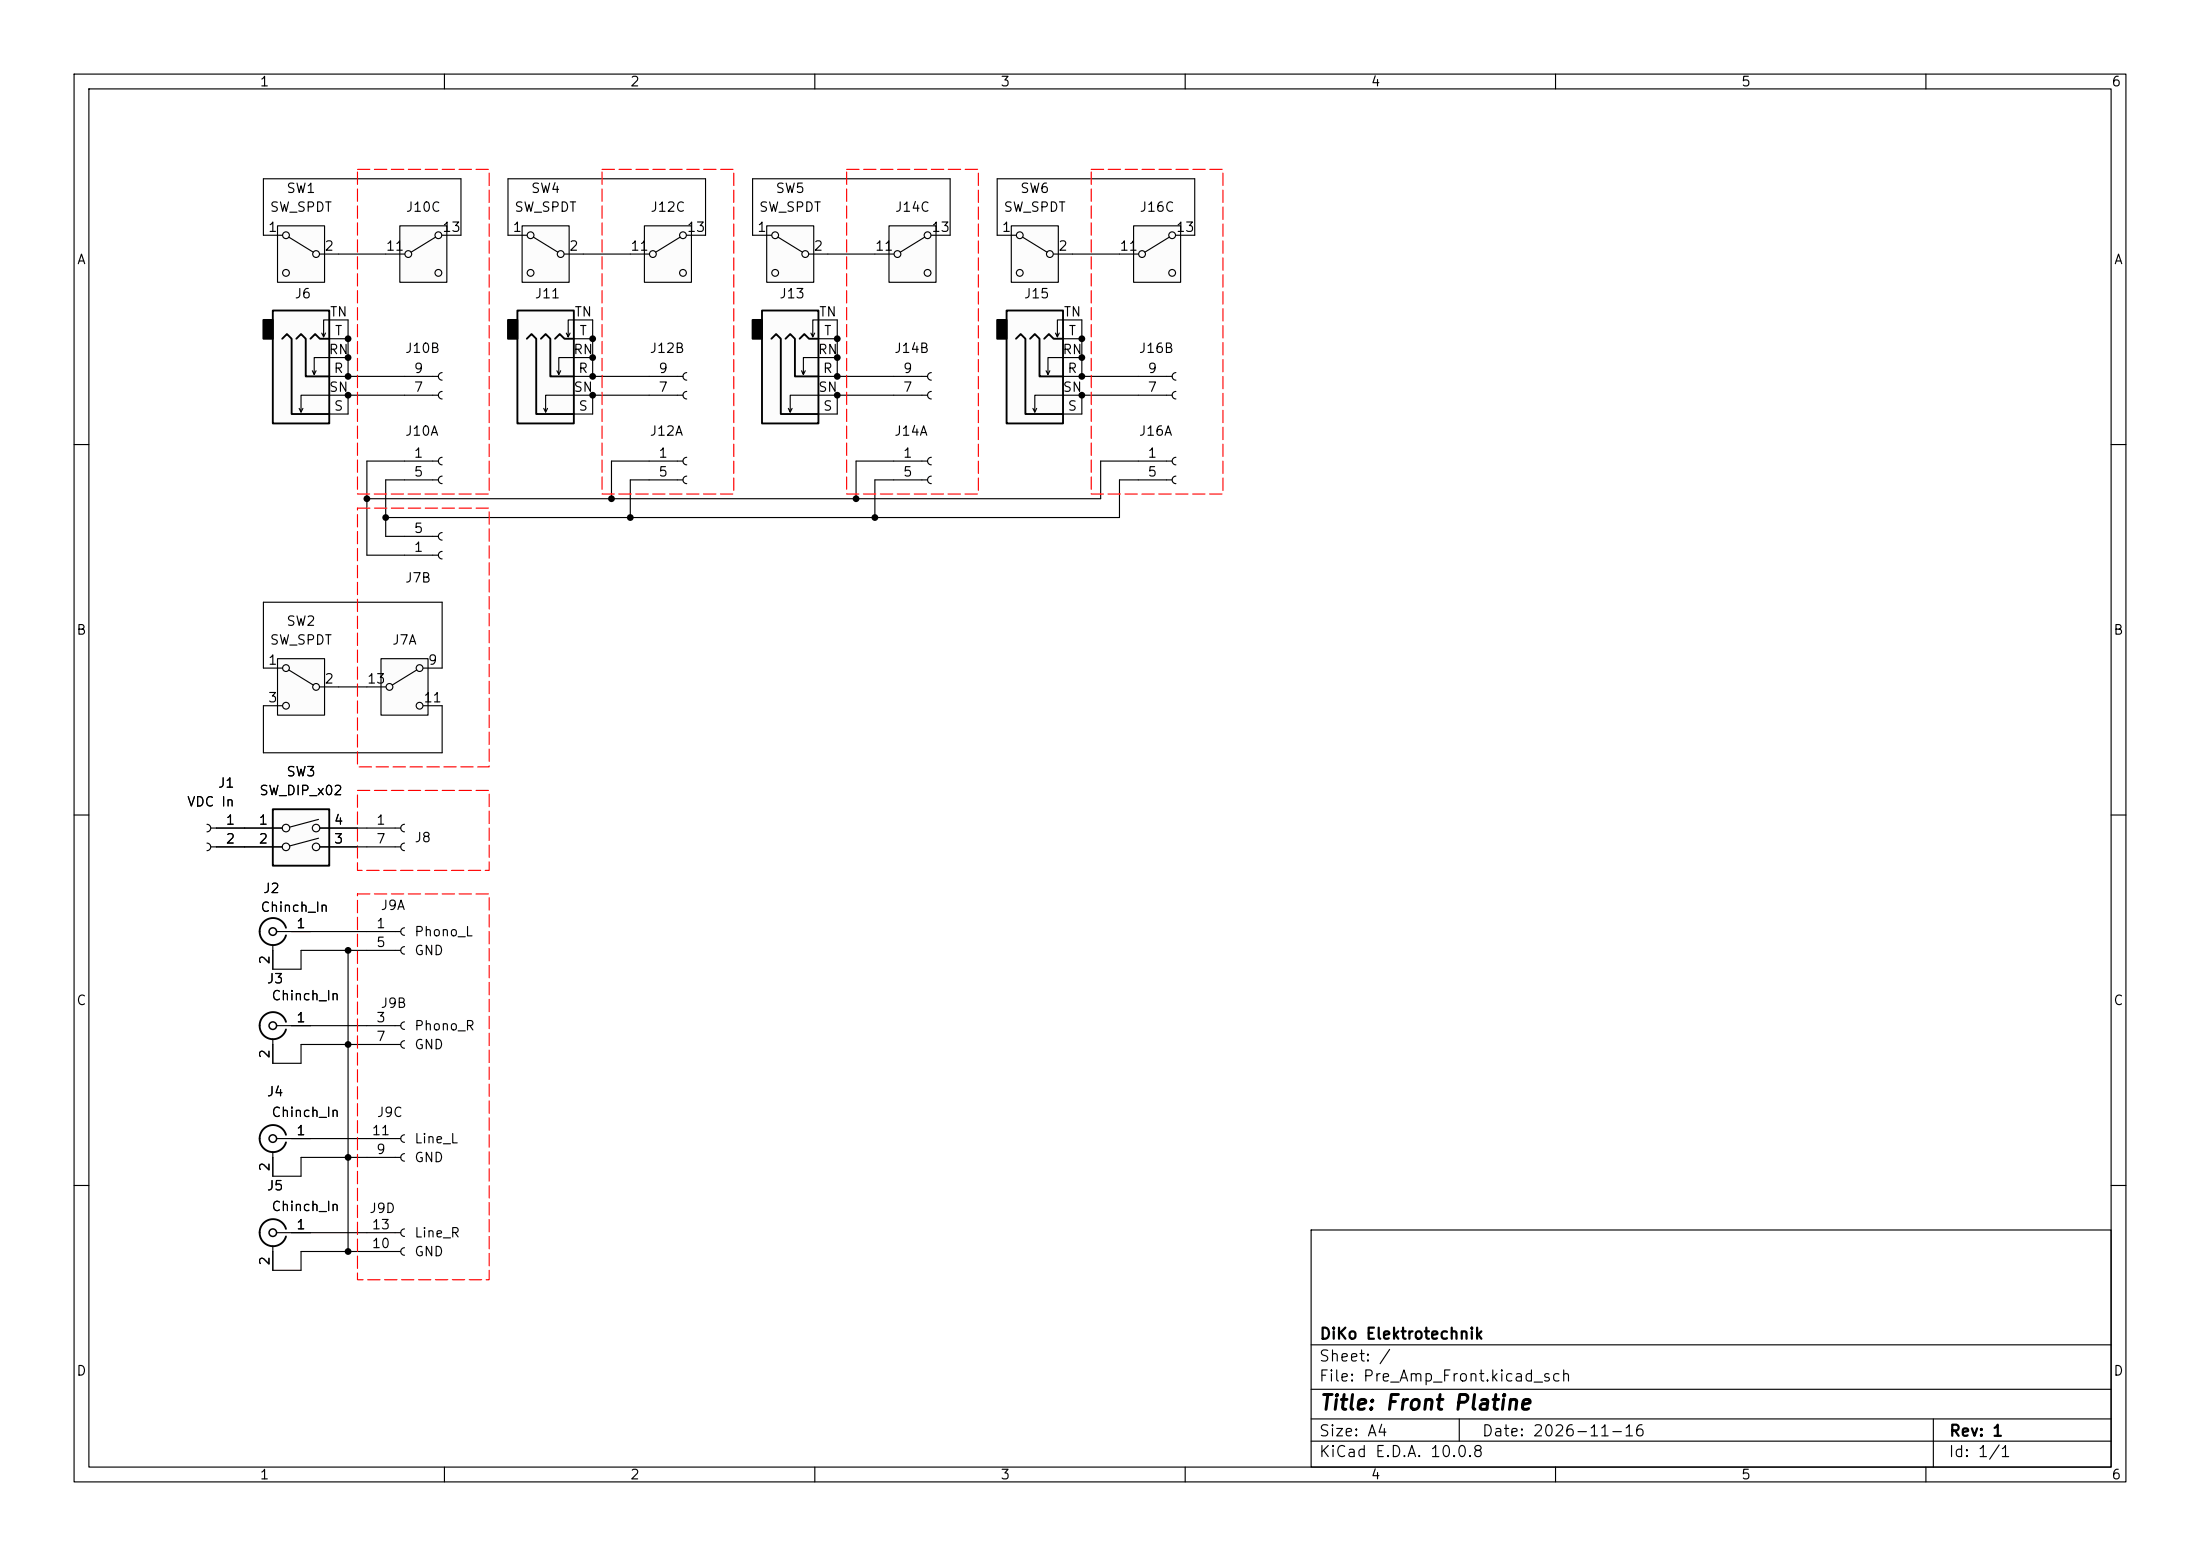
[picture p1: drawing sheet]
<svg xmlns="http://www.w3.org/2000/svg" width="297mm" height="210mm" viewBox="0 0 297 210" stroke-linecap="round" stroke-linejoin="round" font-family="sans-serif">
<g fill="none" stroke="#000" stroke-width=".15">
<path d="M10 10h277v190h-277zM12 12h273v186h-273zM60 10v2M110 10v2M160 10v2M210 10v2M260 10v2M10 60h2M285 60h2M10 110h2M285 110h2M10 160h2"/>
<path d="M177 166h108v32h-108zM285 160h2M60 198v2M110 198v2M160 198v2M177 194.5h108M177 191.5h108M177 187.5h108M177 181.5h108M197 191.5v3M210 198v2M260 198v2"/>
<path d="M261 191.5v6.5"/>
</g>
<path d="M136.5 30.5h6.4v7.6h-6.4z" fill="#fcfcfc"/>
<g fill="none" stroke="#000" stroke-width=".15">
<path d="M134.6 31.8h2.6M136.5 30.5h6.4v7.6h-6.4zM138 32l3.4 2M142.2 34.3h2.6"/>
<circle cx="137.7" cy="36.8" r=".46"/>
<circle cx="137.7" cy="31.8" r=".46"/>
<circle cx="141.7" cy="34.3" r=".46"/>
</g>
<path d="M153 30.5h6.4v7.6h-6.4z" fill="#fcfcfc"/>
<g fill="none" stroke="#000" stroke-width=".15">
<path d="M151.1 34.3h2.6M153 30.5h6.4v7.6h-6.4zM157.9 32l-3.3 2M158.7 31.8h2.6"/>
<circle cx="154.2" cy="34.3" r=".46"/>
<circle cx="158.2" cy="31.8" r=".46"/>
<circle cx="158.2" cy="36.8" r=".46"/>
</g>
<path d="M70.5 30.5h6.3v7.6h-6.3z" fill="#fcfcfc"/>
<g fill="none" stroke="#000" stroke-width=".15">
<path d="M68.6 31.8h2.5M70.5 30.5h6.3v7.6h-6.3zM72 32l3.3 2M76.2 34.3h2.5M120.6 50.8h4.6M120.6 53.3h4.6M125.7 50.3a.51 .51 0 0 0-.5 .5 .51 .51 0 0 0 .5 .5M125.7 52.8a.51 .51 0 0 0-.5 .5 .51 .51 0 0 0 .5 .5"/>
<circle cx="71.6" cy="36.8" r=".46"/>
<circle cx="71.6" cy="31.8" r=".46"/>
<circle cx="75.7" cy="34.3" r=".46"/>
</g>
<path d="M51.4 88.9h6.4v7.6h-6.4z" fill="#fcfcfc"/>
<g fill="none" stroke="#000" stroke-width=".15">
<path d="M49.5 92.7h2.6M51.4 88.9h6.4v7.6h-6.4zM56.3 90.4l-3.3 2.1M57.1 90.2h2.6M57.1 95.3h2.6"/>
<circle cx="52.6" cy="92.7" r=".46"/>
<circle cx="56.6" cy="90.2" r=".46"/>
<circle cx="56.6" cy="95.3" r=".46"/>
</g>
<path d="M37.5 88.9h6.3v7.6h-6.3z" fill="#fcfcfc"/>
<g fill="none" stroke="#000" stroke-width=".15">
<path d="M120.6 62.2h4.6M120.6 64.8h4.6M125.7 61.7a.51 .51 0 0 0-.5 .5 .51 .51 0 0 0 .5 .5M125.7 64.3a.51 .51 0 0 0-.5 .5 .51 .51 0 0 0 .5 .5M35.6 90.2h2.5M35.6 95.3h2.5M37.5 88.9h6.3v7.6h-6.3zM39 90.4l3.3 2.1M43.2 92.7h2.5"/>
<circle cx="38.6" cy="90.2" r=".46"/>
<circle cx="38.6" cy="95.3" r=".46"/>
<circle cx="42.7" cy="92.7" r=".46"/>
</g>
<path d="M120 30.5h6.4v7.6h-6.4z" fill="#fcfcfc"/>
<g fill="none" stroke="#000" stroke-width=".15">
<path d="M118.1 34.3h2.5M120 30.5h6.4v7.6h-6.4zM124.8 32l-3.3 2M125.7 31.8h2.6M54.6 74.9h4.6M54.6 72.4h4.6M59.7 74.4a.51 .51 0 0 0-.5 .5 .51 .51 0 0 0 .5 .5M59.7 71.9a.51 .51 0 0 0-.5 .5 .51 .51 0 0 0 .5 .5M37.3 138.4h4.6M49.5 125.7h4.6M49.5 128.3h4.6M49.5 138.4h4.6"/>
<path d="M54.6 125.2a.51 .51 0 0 0-.5 .5 .51 .51 0 0 0 .5 .5M54.6 127.8a.51 .51 0 0 0-.5 .5 .51 .51 0 0 0 .5 .5M54.6 137.9a.51 .51 0 0 0-.5 .5 .51 .51 0 0 0 .5 .5M36.8 140.2v3.3M49.5 153.7h4.6M49.5 156.2h4.6M49.5 141h4.6M54.6 153.2a.51 .51 0 0 0-.5 .5 .51 .51 0 0 0 .5 .5M54.6 155.7a.51 .51 0 0 0-.5 .5 .51 .51 0 0 0 .5 .5M54.6 140.5a.51 .51 0 0 0-.5 .5 .51 .51 0 0 0 .5 .5M49.5 166.4h4.6M49.5 168.9h4.6"/>
<path d="M54.6 165.9a.51 .51 0 0 0-.5 .5 .51 .51 0 0 0 .5 .5M54.6 168.4a.51 .51 0 0 0-.5 .5 .51 .51 0 0 0 .5 .5"/>
<circle cx="121.2" cy="34.3" r=".46"/>
<circle cx="125.2" cy="31.8" r=".46"/>
<circle cx="125.2" cy="36.8" r=".46"/>
</g>
<path d="M38.6 137.9a1.81 1.81 0 0 0-2.8-.9 1.81 1.81 0 0 0 0 2.9 1.81 1.81 0 0 0 2.8-1" fill="none" stroke="#000" stroke-width=".25"/>
<circle cx="36.8" cy="138.4" r=".51" fill="none" stroke="#000" stroke-width=".2"/>
<path d="M36.8 41.9h7.6v15.3h-7.6z" fill="#fcfcfc"/>
<path d="M35.6 43.2h1.2v2.5h-1.2z" fill="#000" stroke="#000" stroke-width=".25"/>
<path d="M36.8 41.9h7.6v15.3h-7.6zM38.1 45.7l.6-.6 .7 .6v10.2h5M40 45.7l.6-.6 .7 .6v5.1h3.1M41.9 45.7l.6-.6 .7 .6h1.2" fill="none" stroke="#000" stroke-width=".25"/>
<g fill="none" stroke="#000" stroke-width=".15">
<path d="M40.9 55.1l-.3 .5M42.7 50l-.3 .5M43.9 45l-.2 .5M44.4 50.8h2.6M44.4 55.9h2.6M44.4 45.7h2.6M47 53.3h-6.4v2.3l-.2-.5M47 48.3h-4.6v2.2l-.2-.5M47 43.2h-3.3v2.3l-.3-.5M27.9 111.3a.51 .51 0 0 1 .5 .5 .51 .51 0 0 1-.5 .5M27.9 113.8a.51 .51 0 0 1 .5 .5 .51 .51 0 0 1-.5 .5M28.4 111.8h4.6"/>
<path d="M28.4 114.3h4.6M49.5 111.8h4.6M49.5 114.3h4.6M54.6 111.3a.51 .51 0 0 0-.5 .5 .51 .51 0 0 0 .5 .5M54.6 113.8a.51 .51 0 0 0-.5 .5 .51 .51 0 0 0 .5 .5"/>
</g>
<path d="M36.8 109.2h7.6v7.6h-7.6z" fill="#fcfcfc"/>
<g fill="none" stroke="#000" stroke-width=".15">
<path d="M33 111.8h5.1M33 114.3h5.1M43 110.6l-3.9 1M43 113.1l-3.9 1.1M43.2 111.8h5.1M43.2 114.3h5.1"/>
<circle cx="38.6" cy="114.3" r=".51"/>
<circle cx="38.6" cy="111.8" r=".51"/>
<circle cx="42.7" cy="114.3" r=".51"/>
<circle cx="42.7" cy="111.8" r=".51"/>
</g>
<path d="M36.8 109.2h7.6v7.6h-7.6z" fill="none" stroke="#000" stroke-width=".25"/>
<path d="M103.5 30.5h6.4v7.6h-6.4z" fill="#fcfcfc"/>
<g fill="none" stroke="#000" stroke-width=".15">
<path d="M101.6 31.8h2.5M103.5 30.5h6.4v7.6h-6.4zM105 32l3.3 2M109.2 34.3h2.6"/>
<circle cx="104.6" cy="31.8" r=".46"/>
<circle cx="104.6" cy="36.8" r=".46"/>
<circle cx="108.7" cy="34.3" r=".46"/>
</g>
<path d="M102.9 41.9h7.6v15.3h-7.6z" fill="#fcfcfc"/>
<path d="M101.6 43.2h1.3v2.5h-1.3z" fill="#000" stroke="#000" stroke-width=".25"/>
<path d="M102.9 41.9h7.6v15.3h-7.6zM104.1 45.7l.7-.6 .6 .6v10.2h5.1M106 45.7l.7-.6 .6 .6v5.1h3.2M107.9 45.7l.7-.6 .6 .6h1.3" fill="none" stroke="#000" stroke-width=".25"/>
<path d="M106.9 55.1l-.2 .5M108.7 50l-.2 .5M110 45l-.3 .5M110.5 50.8h2.5M110.5 55.9h2.5M110.5 45.7h2.5M113 53.3h-6.3v2.3l-.3-.5M113 48.3h-4.5v2.2l-.3-.5M113 43.2h-3.3v2.3l-.2-.5" fill="none" stroke="#000" stroke-width=".15"/>
<path d="M37.5 30.5h6.3v7.6h-6.3z" fill="#fcfcfc"/>
<g fill="none" stroke="#000" stroke-width=".15">
<path d="M35.6 31.8h2.5M37.5 30.5h6.3v7.6h-6.3zM39 32l3.3 2M43.2 34.3h2.5M153.7 50.8h4.5M153.7 53.3h4.5M158.7 50.3a.51 .51 0 0 0-.5 .5 .51 .51 0 0 0 .5 .5M158.7 52.8a.51 .51 0 0 0-.5 .5 .51 .51 0 0 0 .5 .5M54.6 62.2h4.6M54.6 64.8h4.6M59.7 61.7a.51 .51 0 0 0-.5 .5 .51 .51 0 0 0 .5 .5M59.7 64.3a.51 .51 0 0 0-.5 .5 .51 .51 0 0 0 .5 .5"/>
<circle cx="38.6" cy="31.8" r=".46"/>
<circle cx="38.6" cy="36.8" r=".46"/>
<circle cx="42.7" cy="34.3" r=".46"/>
</g>
<path d="M135.9 41.9h7.6v15.3h-7.6z" fill="#fcfcfc"/>
<path d="M134.6 43.2h1.3v2.5h-1.3z" fill="#000" stroke="#000" stroke-width=".25"/>
<path d="M135.9 41.9h7.6v15.3h-7.6zM137.2 45.7l.6-.6 .6 .6v10.2h5.1M139.1 45.7l.6-.6 .6 .6v5.1h3.2M141 45.7l.6-.6 .6 .6h1.3M38.6 165.9a1.81 1.81 0 0 0-2.8-1 1.81 1.81 0 0 0 0 2.9 1.81 1.81 0 0 0 2.8-.9" fill="none" stroke="#000" stroke-width=".25"/>
<path d="M140 55.1l-.3 .5M141.7 50l-.2 .5M143 45l-.3 .5M143.5 50.8h2.5M143.5 55.9h2.5M143.5 45.7h2.5M146 53.3h-6.3v2.3l-.3-.5M146 48.3h-4.5v2.2l-.3-.5M146 43.2h-3.3v2.3l-.2-.5M36.8 168.1v3.4M37.3 166.4h4.6" fill="none" stroke="#000" stroke-width=".15"/>
<circle cx="36.8" cy="166.4" r=".51" fill="none" stroke="#000" stroke-width=".2"/>
<path d="M54 30.5h6.3v7.6h-6.3z" fill="#fcfcfc"/>
<g fill="none" stroke="#000" stroke-width=".15">
<path d="M52.1 34.3h2.5M54 30.5h6.3v7.6h-6.3zM58.8 32l-3.3 2M59.7 31.8h2.5M54.6 50.8h4.6M54.6 53.3h4.6M59.7 50.3a.51 .51 0 0 0-.5 .5 .51 .51 0 0 0 .5 .5M59.7 52.8a.51 .51 0 0 0-.5 .5 .51 .51 0 0 0 .5 .5"/>
<circle cx="55.1" cy="34.3" r=".46"/>
<circle cx="59.2" cy="36.8" r=".46"/>
<circle cx="59.2" cy="31.8" r=".46"/>
</g>
<path d="M69.8 41.9h7.7v15.3h-7.7z" fill="#fcfcfc"/>
<path d="M68.6 43.2h1.2v2.5h-1.2z" fill="#000" stroke="#000" stroke-width=".25"/>
<path d="M69.8 41.9h7.7v15.3h-7.7zM71.1 45.7l.7-.6 .6 .6v10.2h5.1M73 45.7l.7-.6 .6 .6v5.1h3.2M74.9 45.7l.7-.6 .6 .6h1.3M38.6 125.2a1.81 1.81 0 0 0-2.8-.9 1.81 1.81 0 0 0 0 2.9 1.81 1.81 0 0 0 2.8-1" fill="none" stroke="#000" stroke-width=".25"/>
<g fill="none" stroke="#000" stroke-width=".15">
<path d="M73.9 55.1l-.2 .5M75.7 50l-.3 .5M77 45l-.3 .5M77.5 50.8h2.5M77.5 55.9h2.5M77.5 45.7h2.5M80 53.3h-6.3v2.3l-.3-.5M80 48.3h-4.6v2.2l-.2-.5M80 43.2h-3.3v2.3l-.2-.5M87.6 50.8h4.6M87.6 53.3h4.6M92.7 50.3a.51 .51 0 0 0-.5 .5 .51 .51 0 0 0 .5 .5"/>
<path d="M92.7 52.8a.51 .51 0 0 0-.5 .5 .51 .51 0 0 0 .5 .5M87.6 62.2h4.6M87.6 64.8h4.6M92.7 61.7a.51 .51 0 0 0-.5 .5 .51 .51 0 0 0 .5 .5M92.7 64.3a.51 .51 0 0 0-.5 .5 .51 .51 0 0 0 .5 .5M36.8 127.5v3.3M37.3 125.7h4.6"/>
</g>
<circle cx="36.8" cy="125.7" r=".51" fill="none" stroke="#000" stroke-width=".2"/>
<path d="M87 30.5h6.3v7.6h-6.3z" fill="#fcfcfc"/>
<g fill="none" stroke="#000" stroke-width=".15">
<path d="M35.6 31.8v-7.7h26.6v7.7M45.7 34.3h6.4M68.6 31.8v-7.7h26.6v7.7h-2.5M78.7 34.3h8.9M87 30.5h6.3v7.6h-6.3zM91.8 32l-3.3 2M101.6 31.8v-7.7h26.7v7.7M111.8 34.3h6.3M134.6 31.8v-7.7h26.7v7.7M144.8 34.3h6.3M47 43.2v7.6h7.6M54.6 53.3h-7.6v2.6"/>
<path d="M80 43.2v7.6h7.6M87.6 53.3h-7.6v2.6M113 43.2v7.6h7.6M120.6 53.3h-7.6v2.6M146 43.2v7.6h7.7M153.7 53.3h-7.7v2.6M54.6 62.2h-5.1v12.7h5.1M54.6 64.8h-2.5v7.6h2.5M87.6 62.2h-5.1v5.1M87.6 64.8h-2.5v5.1M120.6 62.2h-5v5.1M120.6 64.8h-2.5v5.1"/>
<path d="M158.2 62.2h-9.6v5.1h-99.1M158.2 64.8h-7.1v5.1h-99M158.7 61.7a.51 .51 0 0 0-.5 .5 .51 .51 0 0 0 .5 .5M158.7 64.3a.51 .51 0 0 0-.5 .5 .51 .51 0 0 0 .5 .5M35.6 90.2v-8.9h24.1v8.9M35.6 95.3v6.3h24.1v-6.3M45.7 92.7h3.8M29.2 111.8h8.9M29.2 114.3h8.9M43.2 111.8h6.3M43.2 114.3h6.3M36.8 128.3v2.5h3.8v-2.5h8.9"/>
<path d="M39.4 125.7h10.1M39.4 138.4h10.1M47 128.3v40.6M36.8 141v2.5h3.8v-2.5h8.9M36.8 155.4v3.4h3.8v-2.6h8.9M37.3 153.7h12.2M36.8 168.9v2.6h3.8v-2.6h8.9M39.4 166.4h10.1"/>
<circle cx="88.1" cy="34.3" r=".46"/>
<circle cx="92.2" cy="31.8" r=".46"/>
<circle cx="92.2" cy="36.8" r=".46"/>
</g>
<path d="M38.6 153.2a1.81 1.81 0 0 0-2.8-1 1.81 1.81 0 0 0 0 2.9 1.81 1.81 0 0 0 2.8-.9" fill="none" stroke="#000" stroke-width=".25"/>
<circle cx="36.8" cy="153.7" r=".51" fill="none" stroke="#000" stroke-width=".2"/>
<path d="M48.3 22.9h17.7v43.8h-17.7zM81.3 22.9h17.8v43.8h-17.8zM114.3 22.9h17.8v43.8h-17.8zM147.3 22.9h17.8v43.8h-17.8zM48.3 68.6h17.7v34.9h-17.7zM48.3 106.7h17.7v10.8h-17.7zM48.3 120.7h17.7v52h-17.7z" fill="none" stroke="#f00" stroke-width=".15" stroke-dasharray="1.7 .6"/>
<g fill="#000">
<circle cx="47" cy="45.7" r=".46"/>
<circle cx="47" cy="53.3" r=".46"/>
<circle cx="47" cy="48.3" r=".46"/>
<circle cx="47" cy="50.8" r=".46"/>
<circle cx="80" cy="53.3" r=".46"/>
<circle cx="80" cy="45.7" r=".46"/>
<circle cx="80" cy="50.8" r=".46"/>
<circle cx="80" cy="48.3" r=".46"/>
<circle cx="113" cy="50.8" r=".46"/>
<circle cx="113" cy="45.7" r=".46"/>
<circle cx="113" cy="53.3" r=".46"/>
<circle cx="113" cy="48.3" r=".46"/>
<circle cx="146" cy="53.3" r=".46"/>
<circle cx="146" cy="50.8" r=".46"/>
<circle cx="146" cy="45.7" r=".46"/>
<circle cx="146" cy="48.3" r=".46"/>
<circle cx="49.5" cy="67.3" r=".46"/>
<circle cx="52.1" cy="69.9" r=".46"/>
<circle cx="82.5" cy="67.3" r=".46"/>
<circle cx="85.1" cy="69.9" r=".46"/>
<circle cx="115.6" cy="67.3" r=".46"/>
<circle cx="118.1" cy="69.9" r=".46"/>
<circle cx="47" cy="128.3" r=".46"/>
<circle cx="47" cy="141" r=".46"/>
<circle cx="47" cy="156.2" r=".46"/>
<circle cx="47" cy="168.9" r=".46"/>
</g>
<text font-size="2" x="178" y="190.8">Title: Front Platine</text>
<g font-size="1.5">
<text x="178" y="184.1">Sheet: /</text>
<text x="178" y="181.1">DiKo Elektrotechnik</text>
<text x="178" y="186.8">File: Pre_Amp_Front.kicad_sch</text>
<text x="178" y="197">KiCad E.D.A. 10.0.8</text>
<text x="178" y="194.2">Size: A4</text>
<text x="200" y="194.2">Date: 2026-11-16</text>
<text x="263" y="197">Id: 1/1</text>
<text x="263" y="194.2">Rev: 1</text>
</g>
<g font-size="1.3">
<text x="35" y="12">1</text>
<text x="85" y="12">2</text>
<text x="135" y="12">3</text>
<text x="185" y="12">4</text>
<text x="235" y="12">5</text>
<text x="285" y="12">6</text>
<text x="36.3" y="28.9">SW_SPDT</text>
<text x="38.6" y="26.4">SW1</text>
<text x="54.7" y="28.9">J10C</text>
<text x="69.4" y="28.9">SW_SPDT</text>
<text x="71.6" y="26.4">SW4</text>
<text x="87.7" y="28.9">J12C</text>
<text x="102.4" y="28.9">SW_SPDT</text>
<text x="104.6" y="26.4">SW5</text>
<text x="120.7" y="28.9">J14C</text>
<text x="135.4" y="28.9">SW_SPDT</text>
<text x="137.6" y="26.4">SW6</text>
<text x="153.8" y="28.9">J16C</text>
<text x="10.3" y="36">A</text>
<text x="36.1" y="31.6">1</text>
<text x="43.7" y="34.2">2</text>
<text x="52" y="34.2">11</text>
<text x="59.6" y="31.6">13</text>
<text x="69.1" y="31.6">1</text>
<text x="76.7" y="34.2">2</text>
<text x="85" y="34.2">11</text>
<text x="92.6" y="31.6">13</text>
<text x="102.1" y="31.6">1</text>
<text x="109.8" y="34.2">2</text>
<text x="118" y="34.2">11</text>
<text x="125.7" y="31.6">13</text>
<text x="135.2" y="31.6">1</text>
<text x="142.8" y="34.2">2</text>
<text x="151.1" y="34.2">11</text>
<text x="158.7" y="31.6">13</text>
<text x="285.3" y="36">A</text>
<text x="39.7" y="40.6">J6</text>
<text x="72.1" y="40.6">J11</text>
<text x="105.1" y="40.6">J13</text>
<text x="138.1" y="40.6">J15</text>
<text x="44.4" y="43">TN</text>
<text x="45.1" y="45.6">T</text>
<text x="54.6" y="48">J10B</text>
<text x="77.5" y="43">TN</text>
<text x="78.1" y="45.6">T</text>
<text x="87.6" y="48">J12B</text>
<text x="110.5" y="43">TN</text>
<text x="111.1" y="45.6">T</text>
<text x="120.6" y="48">J14B</text>
<text x="143.5" y="43">TN</text>
<text x="144.2" y="45.6">T</text>
<text x="153.7" y="48">J16B</text>
<text x="44.3" y="48.1">RN</text>
<text x="44.3" y="53.2">SN</text>
<text x="45" y="50.7">R</text>
<text x="55.8" y="53.2">7</text>
<text x="55.8" y="50.7">9</text>
<text x="77.3" y="48.1">RN</text>
<text x="77.3" y="53.2">SN</text>
<text x="78" y="50.7">R</text>
<text x="88.8" y="53.2">7</text>
<text x="88.8" y="50.7">9</text>
<text x="110.3" y="48.1">RN</text>
<text x="110.4" y="53.2">SN</text>
<text x="111" y="50.7">R</text>
<text x="121.8" y="53.2">7</text>
<text x="121.8" y="50.7">9</text>
<text x="143.4" y="48.1">RN</text>
<text x="143.4" y="53.2">SN</text>
<text x="144" y="50.7">R</text>
<text x="154.8" y="53.2">7</text>
<text x="154.8" y="50.7">9</text>
<text x="45" y="55.7">S</text>
<text x="54.6" y="59.1">J10A</text>
<text x="78" y="55.7">S</text>
<text x="87.6" y="59.1">J12A</text>
<text x="111" y="55.7">S</text>
<text x="120.6" y="59.1">J14A</text>
<text x="144" y="55.7">S</text>
<text x="153.7" y="59.1">J16A</text>
<text x="55.8" y="62.1">1</text>
<text x="55.8" y="64.6">5</text>
<text x="88.8" y="62.1">1</text>
<text x="88.8" y="64.6">5</text>
<text x="121.8" y="62.1">1</text>
<text x="121.8" y="64.6">5</text>
<text x="154.8" y="62.1">1</text>
<text x="154.8" y="64.6">5</text>
<text x="55.8" y="74.8">1</text>
<text x="55.8" y="72.3">5</text>
<text x="54.6" y="78.9">J7B</text>
<text x="10.2" y="86">B</text>
<text x="36.3" y="87.3">SW_SPDT</text>
<text x="38.6" y="84.8">SW2</text>
<text x="52.9" y="87.3">J7A</text>
<text x="285.2" y="86">B</text>
<text x="36.1" y="90">1</text>
<text x="36.1" y="95.1">3</text>
<text x="43.7" y="92.6">2</text>
<text x="49.5" y="92.6">13</text>
<text x="57.1" y="95.1">11</text>
<text x="57.7" y="90">9</text>
<text x="29.3" y="106.6">J1</text>
<text x="34.9" y="107.6">SW_DIP_x02</text>
<text x="38.6" y="105.1">SW3</text>
<text x="25.2" y="109.2">VDC In</text>
<text x="30.4" y="111.6">1</text>
<text x="34.8" y="111.6">1</text>
<text x="45" y="111.6">4</text>
<text x="50.7" y="111.6">1</text>
<text x="55.9" y="114">J8</text>
<text x="30.4" y="114.2">2</text>
<text x="34.8" y="114.2">2</text>
<text x="45" y="114.2">3</text>
<text x="50.7" y="114.2">7</text>
<text x="35.1" y="123.4">Chinch_In</text>
<text x="35.4" y="120.9">J2</text>
<text x="39.9" y="125.6">1</text>
<text x="50.7" y="125.6">1</text>
<text x="51.3" y="123.1">J9A</text>
<text x="36.7" y="130.3" transform="rotate(-90 36.7 130.3)">2</text>
<text x="50.7" y="128.1">5</text>
<text x="55.9" y="126.7">Phono_L</text>
<text x="55.9" y="129.2">GND</text>
<text x="10.2" y="136">C</text>
<text x="35.9" y="133">J3</text>
<text x="36.6" y="135.3">Chinch_In</text>
<text x="51.3" y="136.3">J9B</text>
<text x="285.2" y="136">C</text>
<text x="36.7" y="143" transform="rotate(-90 36.7 143)">2</text>
<text x="39.9" y="138.3">1</text>
<text x="50.7" y="138.3">3</text>
<text x="50.7" y="140.8">7</text>
<text x="55.9" y="139.4">Phono_R</text>
<text x="55.9" y="141.9">GND</text>
<text x="35.9" y="148.3">J4</text>
<text x="36.6" y="151.1">Chinch_In</text>
<text x="39.9" y="153.5">1</text>
<text x="50.1" y="153.5">11</text>
<text x="50.8" y="151.1">J9C</text>
<text x="55.9" y="154.6">Line_L</text>
<text x="35.9" y="161">J5</text>
<text x="36.7" y="158.2" transform="rotate(-90 36.7 158.2)">2</text>
<text x="50.7" y="156.1">9</text>
<text x="55.9" y="157.2">GND</text>
<text x="36.6" y="163.8">Chinch_In</text>
<text x="39.9" y="166.2">1</text>
<text x="49.8" y="164">J9D</text>
<text x="50.1" y="166.2">13</text>
<text x="55.9" y="167.3">Line_R</text>
<text x="36.7" y="170.9" transform="rotate(-90 36.7 170.9)">2</text>
<text x="50.1" y="168.8">10</text>
<text x="55.9" y="169.9">GND</text>
<text x="10.2" y="186">D</text>
<text x="285.2" y="186">D</text>
<text x="35" y="200">1</text>
<text x="85" y="200">2</text>
<text x="135" y="200">3</text>
<text x="185" y="200">4</text>
<text x="235" y="200">5</text>
<text x="285" y="200">6</text>
</g>
</svg>
